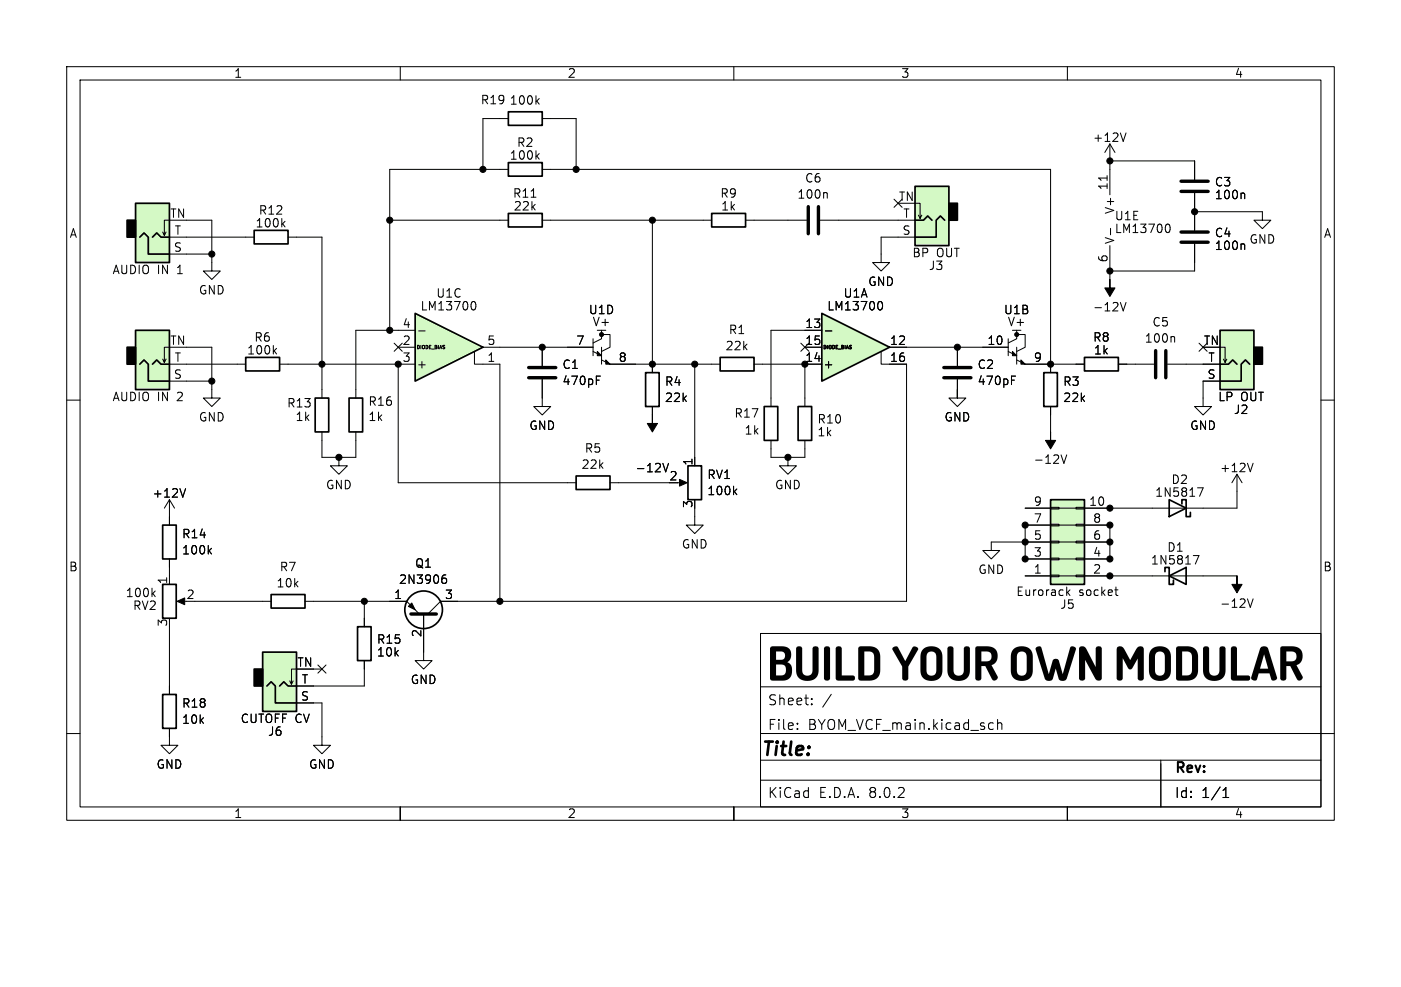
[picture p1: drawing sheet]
<svg xmlns="http://www.w3.org/2000/svg" width="210mm" height="148mm" viewBox="0 0 210 148" stroke-linecap="round" stroke-linejoin="round" font-family="sans-serif">
<g fill="none" stroke="#000" stroke-width=".15">
<path d="M10 10h190v113h-190zM12 12h186v109h-186zM60 10v2M110 10v2M160 10v2M10 60h2M198 60h2M114 95h84v26h-84zM10 110h2M114 110h86M114 117h84M114 114h84"/>
<path d="M114 103h84M119.5 109.2v.2M119.5 108.5v.1M121.7 105.5v.2M121.7 104.8v.1M124.6 104.1l-1.3 1.9M148.5 108.4l.4 .1M148.9 109.3l-.4 .1M149.5 108.5a.37 .37 0 0 1 .7 .1v.8M149.5 107.9v1.5M174 114v7v-6.5M183.3 119.6h.9"/>
<path d="M183.3 118.5l.4-.4 .1 1.5M60 121v2M110 121v2M160 121v2"/>
</g>
<g fill="#000">
<path d="M115.5 97l1.7-.1a1.29 1.29 0 0 1 1.4 .9 1.29 1.29 0 0 1-.6 1.5 1.5 1.5 0 0 1 .6 2l-.4 .5-.7 .3h-1.7l-.3-.1-.1-.2v-.5h1.7a.86 .86 0 0 0 .6-1.4l-.1-.1a1.95 1.95 0 0 0-1.3-.2v1.7h-.9v-2.4h1.7a.63 .63 0 0 0 .6-.6 .63 .63 0 0 0-.6-.6h-.8v1.2h-.9v-1.7zM128.8 97l1.5-.1a1.48 1.48 0 0 1 1.7 1.6v2a1.48 1.48 0 0 1-1.7 1.6l-1.5-.1-.2-.2v-.5h1a1.35 1.35 0 0 0 1.2-.2l.2-.5v-2.1a.7 .7 0 0 0-.7-.8h-.7v3.6h-1v-4.1zM138.3 97.4a1.83 1.83 0 0 1 2.9 .4l.1 .5v2.2a1.65 1.65 0 0 1-2.5 1.4 1.42 1.42 0 0 1-.8-1.4v-2h.9v2a.74 .74 0 0 0 .7 .8 .74 .74 0 0 0 .8-.8v-2a.74 .74 0 0 0-.8-.8 .74 .74 0 0 0-.7 .8h-.9l.1-.7zM146.3 97l1.6-.1a1.48 1.48 0 0 1 1.6 1.1 1.48 1.48 0 0 1-.9 1.7l1 1.8a.48 .48 0 0 1-.3 .5 .48 .48 0 0 1-.6-.2l-1-1.9h-.6v1.9a.5 .5 0 0 1-.4 .3 .5 .5 0 0 1-.5-.3v-2.6h.9a1.63 1.63 0 0 0 1.3-.2 .77 .77 0 0 0 .2-.8 .77 .77 0 0 0-.7-.5h-.8v1.5h-.9zM151.9 97.4a1.83 1.83 0 0 1 2.8 .4l.1 .5v2.2a1.65 1.65 0 0 1-2.5 1.4 1.42 1.42 0 0 1-.8-1.4v-2h.9v2a.74 .74 0 0 0 .8 .8 .74 .74 0 0 0 .7-.8v-2a.74 .74 0 0 0-.7-.8 .74 .74 0 0 0-.8 .8h-.9l.1-.7zM172.6 97.4a1.83 1.83 0 0 1 2.8 .4l.1 .5v2.2a1.65 1.65 0 0 1-2.5 1.4 1.42 1.42 0 0 1-.8-1.4v-2h.9v2a.74 .74 0 0 0 .8 .8 .74 .74 0 0 0 .7-.8v-2a.74 .74 0 0 0-.7-.8 .74 .74 0 0 0-.8 .8h-.9l.1-.7zM176.4 97l1.5-.1a1.48 1.48 0 0 1 1.7 1.6v2a1.48 1.48 0 0 1-1.7 1.6l-1.5-.1-.1-.2v-.5h.9a1.35 1.35 0 0 0 1.3-.2l.2-.5v-2.1a.71 .71 0 0 0-.8-.8h-.7v3.6h-.9v-4.1zM189 97l.5-.1 .5 .2 1.4 4.5a.5 .5 0 0 1-.3 .4 .5 .5 0 0 1-.5-.1l-.3-.9h-1.6l-.3 .9a.51 .51 0 0 1-.5 .1 .51 .51 0 0 1-.4-.4l.5-1.3h2.1l-.6-2.2-.6 2.2h-.9l.9-3.1zM192 97l1.6-.1a1.48 1.48 0 0 1 1.6 1.1 1.48 1.48 0 0 1-.9 1.7l1 1.8a.48 .48 0 0 1-.3 .5 .48 .48 0 0 1-.6-.2l-1-1.9h-.6v1.9a.5 .5 0 0 1-.4 .3 .5 .5 0 0 1-.5-.3v-2.6h.9a1.63 1.63 0 0 0 1.3-.2 .77 .77 0 0 0 .2-.8 .77 .77 0 0 0-.7-.5h-.8v1.5h-.9zM119.5 97h.5l.2 .2v3.3a.77 .77 0 0 0 .8 .8 .77 .77 0 0 0 .8-.8v-3.3a.51 .51 0 0 1 .5-.3 .51 .51 0 0 1 .4 .3v3.3a1.69 1.69 0 0 1-2.5 1.4 1.42 1.42 0 0 1-.9-1.4v-3.3zM123.6 97l.3-.1a.44 .44 0 0 1 .5 .3v4.6a.51 .51 0 0 1-.4 .3 .51 .51 0 0 1-.5-.3v-4.6zM125.4 97l.2-.1a.44 .44 0 0 1 .6 .3v4.1h1.7a.42 .42 0 0 1 .3 .4 .42 .42 0 0 1-.3 .4h-2.2l-.3-.1-.1-.2v-4.6z"/>
<path d="M133.8 97.1l.5-.2 .2 .1 1.2 2.1 1.1-2a.5 .5 0 0 1 .5-.1 .5 .5 0 0 1 .3 .4l-1.4 2.5v1.9a.51 .51 0 0 1-.5 .3 .51 .51 0 0 1-.5-.3v-1.9l-1.4-2.5zM142.1 97h.6l.2 .2v3.3a.77 .77 0 0 0 .8 .8 .77 .77 0 0 0 .8-.8v-3.3a.51 .51 0 0 1 .4-.3 .51 .51 0 0 1 .5 .3v3.3a1.69 1.69 0 0 1-2.6 1.4 1.42 1.42 0 0 1-.8-1.4v-3.3zM155.3 97.1l.2-.1a.43 .43 0 0 1 .6 .1l1.1 4 .6-2.1a.57 .57 0 0 1 .9 0l.6 2.1 1.1-4a.49 .49 0 0 1 .5-.2 .49 .49 0 0 1 .4 .5l-1.4 4.4a.75 .75 0 0 1-1.2 0l-.4-1.6-.5 1.6a.76 .76 0 0 1-1.2 0l-1.4-4.4zM161.9 97a.69 .69 0 0 1 1 .4l1.3 2.6v-2.8a.51 .51 0 0 1 .5-.3 .51 .51 0 0 1 .5 .3v4.6a.56 .56 0 0 1-1 0l-1.5-2.8v2.8a.51 .51 0 0 1-.5 .3 .51 .51 0 0 1-.5-.3v-4.6zM167.5 97a.69 .69 0 0 1 1.1 .4l.8 1.6 .9-1.6a.6 .6 0 0 1 .6-.5 .6 .6 0 0 1 .6 .5v4.4a.51 .51 0 0 1-.5 .3 .51 .51 0 0 1-.5-.3v-3l-.8 1.4a.35 .35 0 0 1-.6 0l-.8-1.5v3.1a.51 .51 0 0 1-.5 .3 .51 .51 0 0 1-.4-.3v-4.4zM180.5 97h.5l.2 .2v3.3a.77 .77 0 0 0 .8 .8 .77 .77 0 0 0 .8-.8v-3.3a.51 .51 0 0 1 .4-.3 .51 .51 0 0 1 .5 .3v3.3a1.69 1.69 0 0 1-2.5 1.4 1.42 1.42 0 0 1-.9-1.4v-3.3zM184.6 97l.3-.1a.44 .44 0 0 1 .5 .3v4.1h1.7a.42 .42 0 0 1 .3 .4 .42 .42 0 0 1-.3 .4h-2.2l-.3-.1-.1-.2v-4.6z"/>
</g>
<path d="M137.2 27.9h5v8.9h-5z" fill="#d4f9c5"/>
<path d="M142.2 30.5h1.3v2.5h-1.3z" fill="#000" stroke="#000" stroke-width=".25"/>
<g fill="none" stroke="#000" stroke-width=".15">
<path d="M31.7 39.4v1.2h1.3l-1.3 1.3-1.2-1.3h1.2M36.8 35.6h1.3M42.4 33.6l.3 .4M42.7 33.2l-.5 .5M43.2 35.6h1.2M105.4 33h1.3M111.8 33h1.2M134.6 35.6h2.6M134.6 33h2.6M137.2 30.5h.7v2.3l.3-.5M137.7 32.3l.2 .5M35.6 54.6h1.2"/>
<path d="M41.1 52.6l.4 .5M41.5 52.2l-.5 .5M41.9 54.6h1.3M101.6 72.4h1M104.1 68.6v1.3M110.1 73.7l.3 .5M110.4 73.3l-.4 .5M159.1 68.2l.4 1.3 .4-1.3M185.4 71.1l-.7 1.3M185.4 71.1v2.6M185.4 71.1l.8 1.3M187.8 69.5l-.4 1.2"/>
</g>
<path d="M38.1 34.5h5.1v2.1h-5.1zM106.7 32h5.1v2h-5.1zM137.2 27.9h5v8.9h-5zM137.2 33h1.2l.7-.6 .6 .6M141.6 33l-.6-.6-.7 .6v2.6h-3.1M36.8 53.6h5.1v2h-5.1zM103.1 69.9h2.1v5h-2.1z" fill="none" stroke="#000" stroke-width=".25"/>
<path d="M101.9 71.9l1.1 .5-1.1 .5zM157.5 64.8v1.2h.7l-.7 1.3-.8-1.3h.8z" fill="#000" stroke="#000" stroke-width=".15"/>
<path d="M20.3 49.5h5.1v8.9h-5.1z" fill="#d4f9c5"/>
<path d="M19 52.1h1.3v2.5h-1.3z" fill="#000" stroke="#000" stroke-width=".25"/>
<path d="M24.9 53.8l-.3 .6M25.4 52.1h-.8v2.3l-.2-.6M25.4 57.2h2.5M25.4 54.6h2.5" fill="none" stroke="#000" stroke-width=".15"/>
<path d="M20.3 49.5h5.1v8.9h-5.1zM21 54.6l.6-.6 .6 .6v2.6h3.2M22.9 54.6l.6-.6 .6 .6h1.3" fill="none" stroke="#000" stroke-width=".25"/>
<path d="M123.2 47l10.1 5.1-10.1 5.1z" fill="#d4f9c5"/>
<g fill="none" stroke="#000" stroke-width=".15">
<path d="M85.1 52.1h3.8M88.9 52.7l1.3 .6M88.9 50.8v2.5M90.2 49.5v1.3l-1.3 .6M90.2 50.2h1.2v1.9l-1.2 .6M90.2 54l1.2 .6h3.8M90.2 52.1v2.5M120.6 52.1h2.6M120.6 49.5h2.6M120.6 54.6h2.6M123.7 49.6h1M131.7 45.3l.2-.1a.69 .69 0 0 1 .5 .5 .69 .69 0 0 1-.3 .7h-.4"/>
<path d="M132.1 52.7v1.9h3.8M133.3 52.1h2.6M118.1 68.6v1.3h1.3l-1.3 1.2-1.3-1.2h1.3"/>
</g>
<path d="M123.2 47l10.1 5.1-10.1 5.1z" fill="none" stroke="#000" stroke-width=".25"/>
<circle cx="90.2" cy="50.2" r=".25" fill="#000" stroke="#000" stroke-width=".25"/>
<path d="M89.5 52.7l.7 .6h-.7zM90.8 54l.6 .6h-.6z" fill="#000" stroke="#000" stroke-width=".15"/>
<path d="M20.3 30.5h5.1v8.9h-5.1z" fill="#d4f9c5"/>
<path d="M19 33h1.3v2.6h-1.3z" fill="#000" stroke="#000" stroke-width=".25"/>
<g fill="none" stroke="#000" stroke-width=".15">
<path d="M74.9 17.8h1.3M80.5 15.1l.3 .5M80.8 14.8l-.5 .5M81.3 17.8h1.2M24.9 34.8l-.3 .5M25.4 33h-.8v2.3l-.2-.5M25.4 38.1h2.5M25.4 35.6h2.5M74.9 25.4h1.3M80.5 23.4l.3 .5M80.8 23l-.5 .5M81.3 25.4h1.2"/>
<path d="M132.1 38.1v1.3h1.2l-1.2 1.2-1.3-1.2h1.3M31.7 58.4v1.3h1.3l-1.3 1.3-1.2-1.3h1.2M48.3 58.4v1.3M81.3 59.7v1.3h1.2l-1.2 1.2-1.3-1.2h1.3M106.7 54.6h1.2M113 54.6h1.3M180.3 59.7v1.3h1.3l-1.3 1.2-1.2-1.2h1.2M48.3 64.8v1.2M172.7 76.2h7.6M179.5 73.2h.9l-.6 1.2M172.7 86.4h7.6M178.9 83.3h.8l-.5 1.3"/>
</g>
<path d="M76.2 16.8h5.1v2h-5.1zM20.3 30.5h5.1v8.9h-5.1zM21 35.6l.6-.7 .6 .7v2.5h3.2M22.9 35.6l.6-.7 .6 .7h1.3M76.2 24.4h5.1v2h-5.1zM47.2 59.7h2.1v5.1h-2.1zM107.9 53.6h5.1v2h-5.1zM175.3 74.9l2.5 1.3-2.5 1.3zM177.2 75.6v-.7h.6v2.6h.6v-.7M174.6 85.7v-.6h.7v2.5h.6v-.6M175.3 86.4l2.5-1.3v2.5z" fill="none" stroke="#000" stroke-width=".25"/>
<path d="M157.5 74.9h5.1v12.7h-5.1z" fill="#d4f9c5"/>
<g fill="none" stroke="#000" stroke-width=".15">
<path d="M74.9 33h1.3M79.6 29.6h.7M81.3 33h1.2M118.1 33h2.8M122.9 33h2.8M123.8 28.9l.2 .2v.6M153.7 76.2h3.8M153.7 78.7h3.8M157.5 76.1h1.2v.2h-1.2zM157.5 78.6h1.2v.3h-1.2zM161.3 76.1h1.3v.2h-1.3zM161.3 78.6h1.3v.3h-1.3z"/>
<path d="M162.6 76.2h3.8M162.6 78.7h3.8M148.6 81.3v1.3h1.3l-1.3 1.2-1.3-1.2h1.3M153.7 86.4h3.8M153.7 83.8h3.8M153.7 81.3h3.8M157.5 81.2h1.2v.2h-1.2zM157.5 83.7h1.2v.2h-1.2zM157.5 86.2h1.2v.3h-1.2zM160 88.8l.4 .5M160.4 88.5l-.5 .4M161.3 81.2h1.3v.2h-1.3z"/>
<path d="M161.3 83.7h1.3v.2h-1.3zM161.3 86.2h1.3v.3h-1.3zM162.6 86.4h3.8M162.6 83.8h3.8M162.6 81.3h3.8M167.1 88.5h.5M167.3 89.2l.3 .1"/>
</g>
<path d="M76.2 32h5.1v2h-5.1zM157.5 74.9h5.1v12.7h-5.1z" fill="none" stroke="#000" stroke-width=".25"/>
<path d="M121.2 31v4.1M122.7 31v4.1" fill="none" stroke="#000" stroke-width=".51"/>
<path d="M62.2 47l10.2 5.1-10.2 5.1z" fill="#d4f9c5"/>
<g fill="none" stroke="#000" stroke-width=".15">
<path d="M168.8 19.9l-.4 1.3M166 26.3v.8M166.4 21.6v2.5M166.4 25.4v3.8M166.4 36.8v3.8M166.4 21.6l-.8 1.3M166.4 21.6l.7 1.3M166.5 34.2v1M174.9 33.7l.1-.1a.69 .69 0 0 1 .5 .5 .69 .69 0 0 1-.3 .7h-.3M179.1 24.1v2.8M179.1 29v5.5M179.1 36.6v2.8"/>
<path d="M186.4 36.6l.2 .2v.6M186.4 29l.2 .1v.7M189.2 31.8v1.2h1.3l-1.3 1.3-1.2-1.3h1.2M53.3 58.4v1.3M59.7 54.6h2.5M59.7 52.1h2.5M59.7 49.5h2.5M62.8 49.6h.9M70.8 45.3l.1-.1a.69 .69 0 0 1 .5 .5 .69 .69 0 0 1-.2 .7h-.4M71.1 52.7v1.9h3.8M72.4 52.1h2.5M81.3 52.1v2.8"/>
<path d="M81.3 56.9v2.8M89.4 57h.4M89.4 56.4h.6M97.8 54.6v1.3M115.6 59.7v1.3M120.6 59.7v1.3M143.5 56.9v2.8h-1.3l1.3 1.3 1.3-1.3h-1.3v-1.3M143.5 52.1v2.8M147.3 52.1h3.8M151.1 52.7l1.3 .6M151.1 50.8v2.5M151.6 57h.4"/>
<path d="M151.6 56.4h.6M152.4 49.5v1.3l-1.3 .6M152.4 50.2h1.3v1.9l-1.3 .6M152.4 54l1.3 .6h3.8v1.3M152.4 52.1v2.5M161.3 54.6h1.3M167.6 54.6h1.3M167.9 45.4l.5 1.2 .4-1.2M170.2 54.6h2.8M175 54.6h2.8M175.9 50.5l.2 .1v.7M25.4 74.9l-.8 1.3"/>
<path d="M25.4 74.9v2.6M25.4 74.9l.8 1.3M27.8 73.3l-.4 1.2M50.8 68.6v1.3h1.3l-1.3 1.2-1.3-1.2h1.3M53.3 64.8v1.2M85.1 72.4h1.3M91.4 72.4h1.3M97.8 61v1.2M99.4 69.5l.4 1.3 .4-1.3M104.1 77.5v1.2h1.3l-1.3 1.3-1.2-1.3h1.2M115.6 66v1.3M120.6 66v1.3"/>
<path d="M157.5 61v1.2M187 89.8l.4 1.3 .4-1.3"/>
</g>
<path d="M52.3 59.7h2.1v5.1h-2.1zM62.2 47l10.2 5.1-10.2 5.1zM96.8 55.9h2v5.1h-2zM156.5 55.9h2v5.1h-2zM162.6 53.6h5v2h-5zM86.4 71.4h5v2h-5zM114.6 61h2v5h-2zM119.6 61h2.1v5h-2.1z" fill="none" stroke="#000" stroke-width=".25"/>
<path d="M151.8 52.7l.6 .6h-.6zM153 54l.7 .6h-.7zM166.4 41.9v1.3h.7l-.7 1.3-.8-1.3h.8zM97.8 62.2v1.3h.8l-.8 1.3-.8-1.3h.8zM185.4 86.4v1.2h.8l-.8 1.3-.7-1.3h.7z" fill="#000" stroke="#000" stroke-width=".15"/>
<path d="M177 36.3h4.1M177 34.8h4.1M177 28.7h4.1M177 27.2h4.1M79.2 56.6h4.1M79.2 55.1h4.1M141.5 56.6h4M141.5 55.1h4M173.2 52.6v4M174.8 52.6v4" fill="none" stroke="#000" stroke-width=".51"/>
<circle cx="152.4" cy="50.2" r=".25" fill="#000" stroke="#000" stroke-width=".25"/>
<path d="M182.9 49.5h5.1v8.9h-5.1z" fill="#d4f9c5"/>
<path d="M188 52.1h1.2v2.5h-1.2z" fill="#000" stroke="#000" stroke-width=".25"/>
<g fill="none" stroke="#000" stroke-width=".15">
<path d="M180.3 57.2h2.6M180.3 54.6h2.6M182.9 52.1h.7v2.3l.3-.6M183.4 53.8l.2 .6M39.4 90.2h1.2M45.7 90.2h1.3M54.6 92.7v1.3M54.6 99.1v1.2M58.4 90.2h2.6l1.9 1.9M63.5 92.1v7h1.3l-1.3 1.2-1.3-1.2h1.3M66.3 86.8l.4-.1 .2 .2-.1 .5h-.5M66.8 86.2l-.4 .1"/>
<path d="M68.6 90.2h-2.6l-1.9 1.9M25.4 109.2v2.6h1.3l-1.3 1.2-1.3-1.2h1.3M25.4 102.9v1.2M48.3 110.5v1.3h1.2l-1.2 1.2-1.3-1.2h1.3"/>
</g>
<g fill="none" stroke="#000" stroke-width=".25">
<path d="M182.9 49.5h5.1v8.9h-5.1zM182.9 54.6h1.2l.7-.6 .6 .6M187.3 54.6l-.6-.6-.6 .6v2.6h-3.2M40.6 89.2h5.1v2h-5.1zM53.6 94h2v5.1h-2zM24.4 104.1h2v5.1h-2z"/>
<circle cx="63.5" cy="91.4" r="2.82"/>
</g>
<path d="M61.6 92.1h3.8" fill="none" stroke="#000" stroke-width=".51"/>
<path d="M61.2 90.9l.5-.5 .5 1z" fill="#000" stroke="#000" stroke-width=".15"/>
<path d="M39.4 97.8h5v8.9h-5z" fill="#d4f9c5"/>
<path d="M38.1 100.3h1.3v2.6h-1.3z" fill="#000" stroke="#000" stroke-width=".25"/>
<g fill="none" stroke="#000" stroke-width=".15">
<path d="M74.9 17.8h-2.5v7.6M82.5 17.8h3.9v7.6M27.9 35.6h8.9M27.9 33h3.8v6.4M27.9 38.1h3.8M44.4 35.6h3.9v22.8M58.4 33h16.5M74.9 25.4h-16.5v24.1M82.5 25.4h75v30.5M82.5 33h22.9M97.8 33v22.9M113 33h5.1"/>
<path d="M125.7 33h8.9M134 29.9l1.2 1.2M134.6 35.6h-2.5v2.5M135.2 29.9l-1.2 1.2M166.4 25.4v-1.3h12.7v2.8M179.1 36.6v4h-12.7v1.3M179.1 31.8h10.1M179.1 29v5.5M186.4 36.6l.2 .2v.6M186.4 29l.2 .1v.7M27.9 54.6h7.7M27.9 52.1h3.8v6.3"/>
<path d="M27.9 57.2h3.8M43.2 54.6h16.5v17.8h25.4M59.1 51.5l1.2 1.2M59.7 49.5h-6.4v8.9M60.3 51.5l-1.2 1.2M74.9 52.1h14M74.9 54.6v35.6M81.3 52.1v2.8M81.3 56.9v2.8M89.4 57h.4M89.4 56.4h.6M91.4 54.6h15.3"/>
<path d="M104.1 54.6v15.3M114.3 54.6h8.9M120 51.5l1.3 1.2M120.6 54.6v5.1M120.6 52.1h2.6M121.3 51.5l-1.3 1.2M123.2 49.5h-7.6v10.2M123.7 49.6h1M131.7 45.3l.2-.1a.69 .69 0 0 1 .5 .5 .69 .69 0 0 1-.3 .7h-.4M133.3 54.6h2.6v35.6h-69.9M133.3 52.1h17.8M143.5 52.1v2.8"/>
<path d="M143.5 56.9v2.8M151.6 57h.4M151.6 56.4h.6M153.7 54.6h8.9M167.6 54.6h2.6M177.8 54.6h5.1M179.7 51.5l1.2 1.2M180.9 51.5l-1.2 1.2M182.9 57.2h-2.6v2.5M25.4 77.5v1.2M27.8 73.3l-.4 1.2M48.3 66v2.6h5v-2.6"/>
<path d="M92.7 72.4h7.6M97.8 61v1.2M99.4 69.5l.4 1.3 .4-1.3M104.1 76.2v1.3M110.1 73.7l.3 .5M110.4 73.3l-.4 .5M115.6 67.3v1.3h5v-1.3M153.7 78.7h12.7v5.1h-12.7zM153.7 76.2h19M157.5 61v3.8M185.4 73.7v2.5h-5.1M22.9 89l.4 .5"/>
<path d="M23.3 88.6l-.5 .5M25.4 83.8v3.8M25.4 94v10.1M26.9 90.2h1M29.2 90.2h10.2M31.3 82.6l.4 .5M31.7 82.2l-.5 .5M47 90.2h14M47.7 99.7l1.2 1.2M48.9 99.7l-1.2 1.2M54.6 99.1v3.8h-10.2M54.6 90.2v3.8"/>
<path d="M63.5 92.1v5.7M66.3 86.8l.4-.1 .2 .2-.1 .5h-.5M66.8 86.2l-.4 .1M148.6 81.3h17.8M153.7 86.4h19M180.3 86.4h5.1M25.4 109.2v1.3M43.9 102.1l-.2 .5M44.4 100.3h-.7v2.3l-.3-.5M44.4 105.4h3.9v5.1M47 100.3h1.3"/>
</g>
<path d="M24.4 78.7h2v5.1h-2zM24.4 87.6h2v5.1h-2zM39.4 97.8h5v8.9h-5zM40 102.9l.6-.7 .7 .7v2.5h3.1M41.9 102.9l.6-.7 .7 .7h1.2" fill="none" stroke="#000" stroke-width=".25"/>
<g fill="#000" stroke="#000" stroke-width=".15">
<path d="M26.5 90.2l1.2-.5v1z"/>
<circle cx="31.7" cy="38.1" r=".46"/>
<circle cx="58.4" cy="33" r=".46"/>
<circle cx="72.4" cy="25.4" r=".46"/>
<circle cx="86.4" cy="25.4" r=".46"/>
<circle cx="97.8" cy="33" r=".46"/>
<circle cx="166.4" cy="24.1" r=".46"/>
<circle cx="179.1" cy="31.8" r=".46"/>
<circle cx="31.7" cy="57.2" r=".46"/>
<circle cx="48.3" cy="54.6" r=".46"/>
<circle cx="58.4" cy="49.5" r=".46"/>
<circle cx="59.7" cy="54.6" r=".46"/>
<circle cx="81.3" cy="52.1" r=".46"/>
<circle cx="97.8" cy="54.6" r=".46"/>
<circle cx="104.1" cy="54.6" r=".46"/>
<circle cx="120.6" cy="54.6" r=".46"/>
<circle cx="143.5" cy="52.1" r=".46"/>
<circle cx="157.5" cy="54.6" r=".46"/>
<circle cx="166.4" cy="40.6" r=".46"/>
<circle cx="50.8" cy="68.6" r=".46"/>
<circle cx="118.1" cy="68.6" r=".46"/>
<circle cx="153.7" cy="78.7" r=".46"/>
<circle cx="166.4" cy="78.7" r=".46"/>
<circle cx="166.4" cy="76.2" r=".46"/>
<circle cx="54.6" cy="90.2" r=".46"/>
<circle cx="74.9" cy="90.2" r=".46"/>
<circle cx="153.7" cy="83.8" r=".46"/>
<circle cx="153.7" cy="81.3" r=".46"/>
<circle cx="166.4" cy="83.8" r=".46"/>
<circle cx="166.4" cy="81.3" r=".46"/>
<circle cx="166.4" cy="86.4" r=".46"/>
</g>
<text font-size="2.8" x="114" y="113.9">Title:</text>
<g font-size="2.1">
<text x="115" y="106">Sheet:</text>
<text x="115" y="109.7">File:</text>
<text x="121.1" y="109.7">BYOM_VCF_main.kicad_sch</text>
<text x="115" y="119.9">KiCad</text>
<text x="122.7" y="119.9">E.D.A.</text>
<text x="130.3" y="119.9">8.0.2</text>
<text x="176" y="116.3">Rev:</text>
<text x="176" y="119.9">Id:</text>
<text x="180.1" y="119.9">1/1</text>
</g>
<g font-size="1.8">
<text x="35" y="11.9">1</text>
<text x="85" y="11.9">2</text>
<text x="135" y="11.9">3</text>
<text x="185" y="11.9">4</text>
<text x="72" y="15.8">R19</text>
<text x="76.3" y="15.9">100k</text>
<text x="77.4" y="22.2">R2</text>
<text x="163.7" y="21.5">+12V</text>
<text x="76.3" y="24.2">100k</text>
<text x="76.8" y="29.9">R11</text>
<text x="107.9" y="29.9">R9</text>
<text x="120.6" y="27.6">C6</text>
<text x="166.1" y="28.6" transform="rotate(-90 166.1 28.6)">11</text>
<text x="182" y="28.2">C3</text>
<text x="10.3" y="35.9">A</text>
<text x="25.4" y="32.8">TN</text>
<text x="26.1" y="35.3">T</text>
<text x="38.2" y="34.3">100k</text>
<text x="38.7" y="32.4">R12</text>
<text x="76.9" y="31.8">22k</text>
<text x="108" y="31.8">1k</text>
<text x="119.4" y="30">100n</text>
<text x="134.6" y="30.2">TN</text>
<text x="135.2" y="35.3">S</text>
<text x="135.3" y="32.8">T</text>
<text x="167" y="33.2">U1E</text>
<text x="167" y="35.2">LM13700</text>
<text x="167.2" y="32.2" transform="rotate(-90 167.2 32.2)">V+</text>
<text x="182" y="35.8">C4</text>
<text x="182" y="30.1">100n</text>
<text x="198.4" y="35.9">A</text>
<text x="16.8" y="41.3">AUDIO IN</text>
<text x="26" y="37.8">S</text>
<text x="26.7" y="41.3">1</text>
<text x="136.7" y="38.8">BP</text>
<text x="139.1" y="40.7">J3</text>
<text x="140.4" y="38.8">OUT</text>
<text x="166.1" y="39.4" transform="rotate(-90 166.1 39.4)">6</text>
<text x="167.2" y="36.7" transform="rotate(-90 167.2 36.7)">V-</text>
<text x="182" y="37.7">100n</text>
<text x="187.2" y="36.7">GND</text>
<text x="29.7" y="44.4">GND</text>
<text x="62.9" y="46.8">LM13700</text>
<text x="65.3" y="44.8">U1C</text>
<text x="88.2" y="47.3">U1D</text>
<text x="123.9" y="46.8">LM13700</text>
<text x="126.4" y="44.8">U1A</text>
<text x="130" y="43.1">GND</text>
<text x="150.4" y="47.3">U1B</text>
<text x="163.7" y="46.9">-12V</text>
<text x="25.4" y="51.8">TN</text>
<text x="36.9" y="53.4">100k</text>
<text x="38" y="51.4">R6</text>
<text x="60.3" y="51.8">2</text>
<text x="60.3" y="49.3">4</text>
<text x="73" y="51.8">5</text>
<text x="86.3" y="51.8">7</text>
<text x="88.7" y="49.1">V+</text>
<text x="108.7" y="52.7">22k</text>
<text x="109.1" y="50.3">R1</text>
<text x="120.6" y="49.3">13</text>
<text x="120.6" y="51.8">15</text>
<text x="133.3" y="51.8">12</text>
<text x="147.9" y="51.8">10</text>
<text x="151" y="49.1">V+</text>
<text x="163.8" y="51.4">R8</text>
<text x="163.9" y="53.4">1k</text>
<text x="171.5" y="51.6">100n</text>
<text x="172.6" y="49.2">C5</text>
<text x="180.4" y="51.8">TN</text>
<text x="26" y="56.9">S</text>
<text x="26.1" y="54.4">T</text>
<text x="60.3" y="54.4">3</text>
<text x="62.4" y="55.5">+</text>
<text x="73" y="54.4">1</text>
<text x="84.2" y="55.5">C1</text>
<text x="84.2" y="58">470pF</text>
<text x="92.6" y="54.4">8</text>
<text x="99.6" y="58.1">R4</text>
<text x="120.6" y="54.4">14</text>
<text x="123.3" y="55.5">+</text>
<text x="133.3" y="54.4">16</text>
<text x="146.4" y="55.5">C2</text>
<text x="146.4" y="58">470pF</text>
<text x="154.9" y="54.4">9</text>
<text x="159.3" y="58.1">R3</text>
<text x="180.9" y="56.9">S</text>
<text x="181" y="54.4">T</text>
<text x="16.8" y="60.4">AUDIO IN</text>
<text x="26.7" y="60.4">2</text>
<text x="29.7" y="63.4">GND</text>
<text x="42.9" y="61.3">R13</text>
<text x="44.2" y="63.3">1k</text>
<text x="55.1" y="61.1">R16</text>
<text x="55.1" y="63.3">1k</text>
<text x="79.2" y="64.7">GND</text>
<text x="99.6" y="60.5">22k</text>
<text x="110" y="62.8">R17</text>
<text x="111.5" y="65.4">1k</text>
<text x="122.4" y="63.7">R10</text>
<text x="122.4" y="65.6">1k</text>
<text x="141.5" y="63.4">GND</text>
<text x="159.3" y="60.5">22k</text>
<text x="178.3" y="64.7">GND</text>
<text x="182.5" y="60.4">LP</text>
<text x="184.9" y="62.3">J2</text>
<text x="186" y="60.4">OUT</text>
<text x="87.1" y="70.5">22k</text>
<text x="87.6" y="68.1">R5</text>
<text x="95.1" y="71">-12V</text>
<text x="103.9" y="69.9" transform="rotate(-90 103.9 69.9)">1</text>
<text x="154.8" y="69.8">-12V</text>
<text x="182.8" y="71">+12V</text>
<text x="22.8" y="74.8">+12V</text>
<text x="48.8" y="73.6">GND</text>
<text x="100.3" y="72.1">2</text>
<text x="103.9" y="76.3" transform="rotate(-90 103.9 76.3)">3</text>
<text x="105.9" y="72">RV1</text>
<text x="105.9" y="74.5">100k</text>
<text x="116.1" y="73.6">GND</text>
<text x="154.9" y="75.9">9</text>
<text x="163.2" y="75.9">10</text>
<text x="173.1" y="74.7">1N5817</text>
<text x="175.5" y="72.8">D2</text>
<text x="27.2" y="80.9">R14</text>
<text x="27.2" y="83.4">100k</text>
<text x="102.1" y="82.5">GND</text>
<text x="154.9" y="83.6">3</text>
<text x="154.9" y="81">5</text>
<text x="154.9" y="78.5">7</text>
<text x="163.8" y="83.6">4</text>
<text x="163.8" y="81">6</text>
<text x="163.8" y="78.5">8</text>
<text x="174.9" y="82.9">D1</text>
<text x="10.3" y="85.9">B</text>
<text x="18.8" y="89.8">100k</text>
<text x="25.1" y="87.7" transform="rotate(-90 25.1 87.7)">1</text>
<text x="27.9" y="89.9">2</text>
<text x="41.4" y="88.3">10k</text>
<text x="41.8" y="85.9">R7</text>
<text x="59" y="89.9">1</text>
<text x="59.7" y="87.8">2N3906</text>
<text x="62.1" y="85.3">Q1</text>
<text x="66.6" y="89.9">3</text>
<text x="146.6" y="86.3">GND</text>
<text x="152.2" y="89.6">Eurorack</text>
<text x="154.9" y="86.1">1</text>
<text x="161.7" y="89.6">socket</text>
<text x="163.8" y="86.1">2</text>
<text x="172.4" y="84.9">1N5817</text>
<text x="198.3" y="85.9">B</text>
<text x="19.8" y="91.7">RV2</text>
<text x="25.1" y="94.1" transform="rotate(-90 25.1 94.1)">3</text>
<text x="63.2" y="95.6" transform="rotate(-90 63.2 95.6)">2</text>
<text x="158.8" y="91.5">J5</text>
<text x="182.8" y="91.4">-12V</text>
<text x="44.5" y="100.1">TN</text>
<text x="56.4" y="98.7">10k</text>
<text x="56.4" y="96.7">R15</text>
<text x="27.2" y="106.3">R18</text>
<text x="45" y="105.2">S</text>
<text x="45.1" y="102.6">T</text>
<text x="61.5" y="102.8">GND</text>
<text x="27.2" y="108.8">10k</text>
<text x="36" y="108.6">CUTOFF CV</text>
<text x="40.1" y="110.6">J6</text>
<text x="23.4" y="115.5">GND</text>
<text x="46.2" y="115.5">GND</text>
<text x="35" y="122.9">1</text>
<text x="85" y="122.9">2</text>
<text x="135" y="122.9">3</text>
<text x="185" y="122.9">4</text>
</g>
<g font-size=".7">
<text x="62.4" y="52.6">DIODE_BIAS</text>
<text x="123.3" y="52.6">DIODE_BIAS</text>
</g>
</svg>
